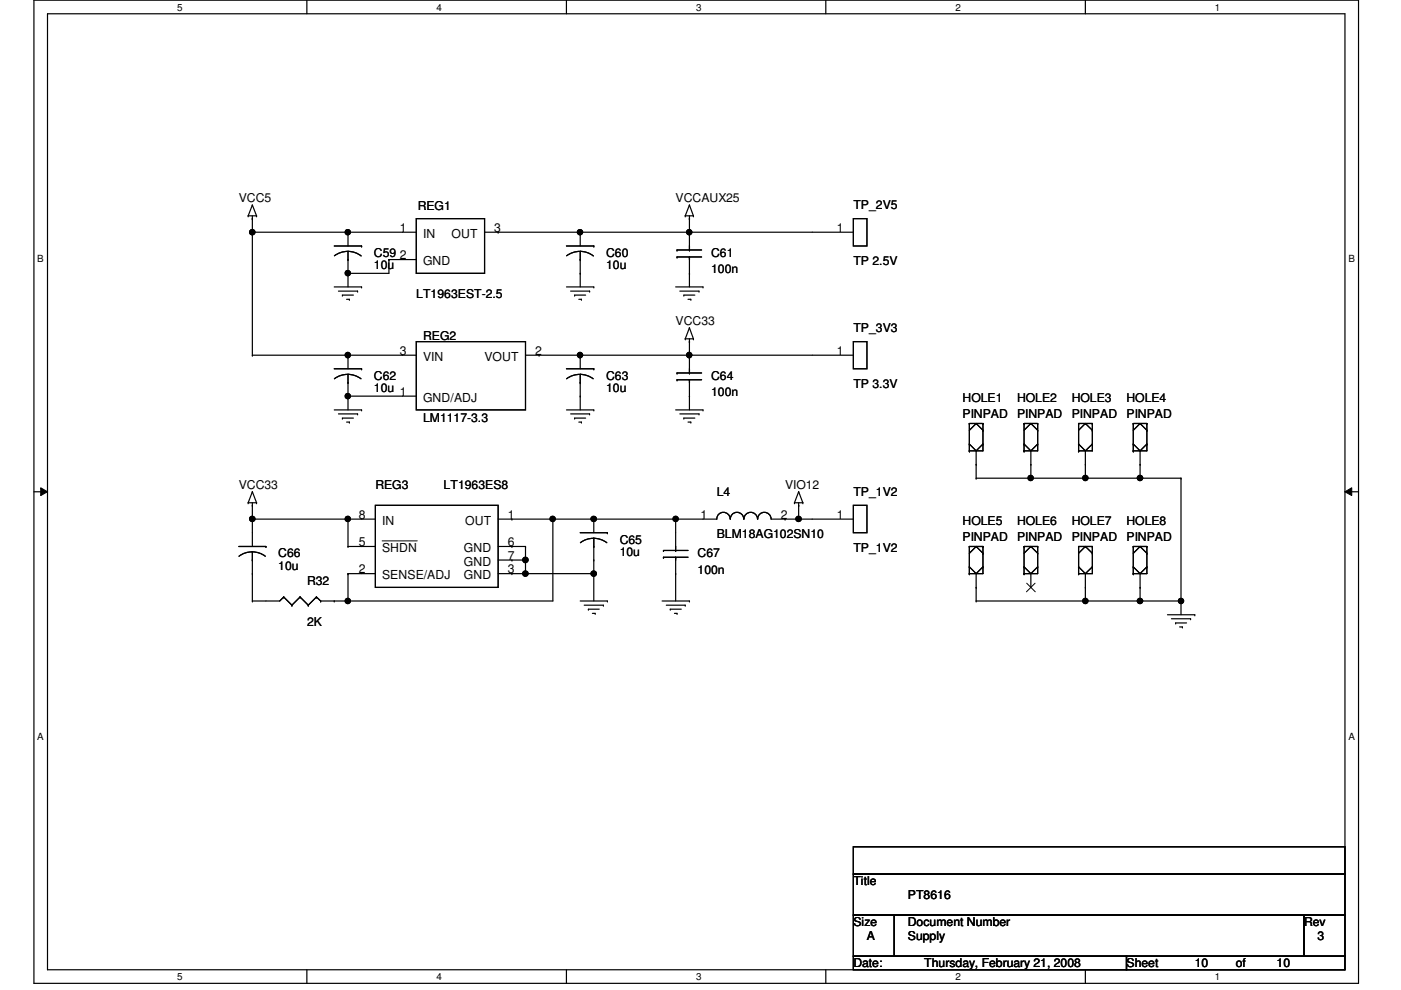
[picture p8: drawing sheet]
<svg xmlns="http://www.w3.org/2000/svg" width="297mm" height="210mm" viewBox="0 0 297 210" stroke-linecap="round" stroke-linejoin="round" font-family="sans-serif">
<path d="M7.2 0h280.8v208.5h-280.8zM10.1 2.9h275.1v202.7h-275.1z" fill="none" stroke="#000" stroke-width=".25"/>
<g fill="#fff">
<path d="M37.5 .3h1.2v2.4h-1.2z"/>
<path d="M37.5 205.9h1.2v2.3h-1.2z"/>
</g>
<path d="M65.1 0v2.9M65.1 205.6v2.9" fill="none" stroke="#000" stroke-width=".25"/>
<g fill="#fff">
<path d="M92.5 .3h1.2v2.4h-1.2z"/>
<path d="M92.5 205.9h1.2v2.3h-1.2z"/>
</g>
<path d="M120.1 0v2.9M120.1 205.6v2.9" fill="none" stroke="#000" stroke-width=".25"/>
<g fill="#fff">
<path d="M147.6 .3h1.1v2.4h-1.1z"/>
<path d="M147.6 205.9h1.1v2.3h-1.1z"/>
</g>
<path d="M175.1 0v2.9M175.1 205.6v2.9" fill="none" stroke="#000" stroke-width=".25"/>
<g fill="#fff">
<path d="M202.6 .3h1.1v2.4h-1.1z"/>
<path d="M202.6 205.9h1.1v2.3h-1.1z"/>
</g>
<path d="M230.1 0v2.9M230.1 205.6v2.9" fill="none" stroke="#000" stroke-width=".25"/>
<g fill="#fff">
<path d="M257.6 .3h1.1v2.4h-1.1z"/>
<path d="M257.6 205.9h1.1v2.3h-1.1z"/>
<path d="M7.9 53.6h1.4v2.3h-1.4z"/>
<path d="M285.9 53.6h1.3v2.3h-1.3z"/>
<path d="M7.9 154.9h1.4v2.4h-1.4z"/>
<path d="M285.9 154.9h1.3v2.4h-1.3z"/>
</g>
<g fill="none" stroke="#000" stroke-width=".25">
<path d="M52.6 45.8h.1M52.6 45.8h1.8M53.5 49.2h.1M53.5 46.4h.1M53.5 43.5h.1M53.5 49.2h34.8M53.5 45.8v29.5M53.5 43.5l-.9 2.3M53.5 43.5l.9 2.3M54.4 45.8h.1M70.9 52.2h5.8M73.8 58h.1"/>
<path d="M73.8 49.2h.1M73.8 55h.1M73.8 53.3l1.5 .2 1.3 .8M73.8 53.3l-1.6 .2-1.3 .7M73.8 49.2v3M73.8 53.3v7.5M76.7 52.2h.1M82.5 55h.1M82.5 55v3h-8.7M82.5 55h5.8M88.3 46.4h14.4v11.6h-14.4zM102.7 49.2h78.2"/>
<path d="M105.6 49.2h.1M120.1 52.2h5.8M123 49.2h.1M123 58h.1M123 55h.1M123 53.3l1.5 .2 1.3 .8M123 53.3l-1.5 .2-1.4 .7M123 49.2v3M123 53.3v7.5M125.9 52.2h.1M143.5 53h.1M143.5 54.5h.1"/>
<path d="M143.5 53h5.3M143.5 54.5h5.3M145.3 45.8h.1M145.3 45.8h1.7M146.2 49.2h.1M146.2 58h.1M146.2 46.4h.1M146.2 43.5h.1M146.2 54.5h.1M146.2 53h.1M146.2 45.8v7.2M146.2 54.5v6.3"/>
<path d="M146.2 43.5l-.9 2.3M146.2 43.5l.8 2.3M147 45.8h.1M180.9 46.4h2.9v5.8h-2.9zM53.5 75.3h.1M53.5 75.3h34.8M70.9 60.8h5.8M70.9 78.2h5.8M71.8 61.7h4M72.6 62.6h.1M72.6 62.6h2.3M73.5 63.5h.6"/>
<path d="M73.8 75.3h.1M73.8 79.4l1.4 .2 1.3 .7M73.8 79.4l-1.6 .2-1.3 .7M73.8 75.3v2.9M73.8 79.4v7.5M74.1 63.5h.1M75.8 61.7h.1M76.7 60.8h.1M76.7 78.2h.1M88.3 72.4h23.1v14.5h-23.1zM111.4 75.3h69.5M114.3 75.3h.1"/>
<path d="M120.1 60.8h5.8M120.1 78.2h5.8M121 61.7h4M121.8 62.6h.1M121.8 62.6h2.4M122.7 63.5h.6M123 75.3h.1M123 79.4l1.5 .2 1.3 .7M123 79.4l-1.5 .2-1.4 .7M123 75.3v2.9M123 79.4v7.5M123.3 63.5h.1"/>
<path d="M125 61.7h.1M125.9 60.8h.1M125.9 78.2h.1M143.3 60.8h5.8M143.5 79.1h.1M143.5 79.1h5.3M144.1 61.7h4.1M145 62.6h.1M145 62.6h2.3M145.3 71.8h.1M145.3 71.8h1.7M145.9 63.5h.6"/>
<path d="M146.2 75.3h.1M146.2 72.4h.1M146.2 69.5h.1M146.2 79.1h.1M146.2 71.8v7.3M146.2 69.5l-.9 2.3M146.2 69.5l.8 2.3M146.5 63.5h.1M147 71.8h.1M148.2 61.7h.1M149.1 60.8h.1M180.9 72.4h2.9v5.8h-2.9z"/>
<path d="M70.9 86.9h5.8M71.8 87.8h4M72.6 88.6h.1M72.6 88.6h2.3M73.5 89.5h.6M73.8 84h.1M73.8 81.1h.1M73.8 84h14.5M74.1 89.5h.1M75.8 87.8h.1M76.7 86.9h.1M120.1 86.9h5.8"/>
<path d="M121 87.8h4M121.8 88.6h.1M121.8 88.6h2.4M122.7 89.5h.6M123 84h.1M123 81.1h.1M123.3 89.5h.1M125 87.8h.1M125.9 86.9h.1M143.3 86.9h5.8M143.5 80.5h.1M143.5 80.5h5.3"/>
<path d="M144.1 87.8h4.1M145 88.6h.1M145 88.6h2.3M145.9 89.5h.6M146.2 84h.1M146.2 80.5h.1M146.2 80.5v6.4M146.5 89.5h.1M148.2 87.8h.1M149.1 86.9h.1M205.5 95.6h.1M205.5 94.1h.1"/>
<path d="M205.5 89.8h.1M205.5 89.8v5.8M205.5 89.8h2.9M205.5 94.1l1.5 1.5M207 98.5h.1M207 89.8h.1M207 95.6v5.8M207 89.8l-1.5 1.4M207 89.8l1.4 1.4M208.4 94.1h.1M208.4 89.8h.1M208.4 91.2h.1"/>
<path d="M208.4 89.8v5.8h-2.9M208.4 94.1l-1.4 1.5M217.1 95.6h.1M217.1 94.1h.1M217.1 89.8h.1M217.1 94.1l1.5 1.5M217.1 89.8h2.9M217.1 89.8v5.8M218.6 98.5h.1M218.6 89.8h.1M218.6 95.6v5.8M218.6 89.8l-1.5 1.4"/>
<path d="M218.6 89.8l1.4 1.4M220 94.1h.1M220 89.8h.1M220 91.2h.1M220 89.8v5.8h-2.9M220 94.1l-1.4 1.5M228.7 95.6h.1M228.7 94.1h.1M228.7 89.8h.1M228.7 89.8v5.8M228.7 89.8h2.9M228.7 94.1l1.4 1.5"/>
<path d="M230.1 98.5h.1M230.1 89.8h.1M230.1 95.6v5.8M230.1 89.8l-1.4 1.4M230.1 89.8l1.5 1.4M231.6 94.1h.1M231.6 89.8h.1M231.6 91.2h.1M231.6 89.8v5.8h-2.9M231.6 94.1l-1.5 1.5M240.3 95.6h.1M240.3 94.1h.1"/>
<path d="M240.3 89.8h.1M240.3 89.8h2.9M240.3 94.1l1.4 1.5M240.3 89.8v5.8M241.7 98.5h.1M241.7 89.8h.1M241.7 95.6v5.8M241.7 89.8l-1.4 1.4M241.7 89.8l1.5 1.4M243.2 94.1h.1M243.2 89.8h.1M243.2 91.2h.1"/>
<path d="M243.2 89.8v5.8h-2.9M243.2 94.1l-1.5 1.5M7.2 104.3h2.9M50.6 115.9h5.8M52.6 106.6h.1M52.6 106.6h1.8M53.5 110.1h.1M53.5 107.1h.1M53.5 104.3h.1M53.5 118.7h.1M53.5 117l1.5 .3 1.3 .6M53.5 117l-1.5 .2-1.3 .7"/>
<path d="M53.5 110.1h26.1M53.5 106.6v9.3M53.5 117v10.4M53.5 104.3l-.9 2.3M53.5 104.3l.9 2.3M54.4 106.6h.1M56.4 115.9h.1M73.8 115.9h.1M73.8 110.1h.1M73.8 115.9h5.8M73.8 110.1v5.8M79.6 107.1h26v17.4h-26z"/>
<path d="M105.6 110.1h46.4a1.44 1.44 0 0 1 1.4-1.5 1.44 1.44 0 0 1 1.5 1.5 1.42 1.42 0 0 1 1.4-1.5 1.42 1.42 0 0 1 1.4 1.5M105.6 115.9h5.8M105.6 118.7h5.8M108.5 115.9h.1M108.5 110.1h.1M108.5 118.7h.1M111.4 118.7h.1M111.4 115.9h.1M111.4 115.9v5.7M117.2 110.1h.1M117.2 110.1v17.3h-49.2M123 112.9h5.8"/>
<path d="M125.9 118.7h.1M125.9 110.1h.1M125.9 115.9h.1M125.9 114.1l1.5 .3 1.2 .7M125.9 114.1l-1.5 .3-1.3 .7M125.9 110.1v2.8M125.9 114.1v13.3M128.8 112.9h.1M140.7 116.7h.1M140.7 118.2h.1M140.7 116.7h5.2M140.7 118.2h5.2"/>
<path d="M143.3 110.1h.1M143.3 118.2h.1M143.3 116.7h.1M143.3 110.1v6.6M143.3 118.2v9.2M157.7 110.1a1.44 1.44 0 0 1 1.5-1.5 1.44 1.44 0 0 1 1.4 1.5M160.7 110.1a1.42 1.42 0 0 1 1.4-1.5 1.42 1.42 0 0 1 1.4 1.5M163.5 110.1h17.4M166.5 110.1h.1M168.4 106.6h.1M168.4 106.6h1.8M169.3 110.1h.1"/>
<path d="M169.3 107.1h.1M169.3 104.3h.1M169.3 106.6v3.5M169.3 104.3l-.9 2.3M169.3 104.3l.9 2.3M170.2 106.6h.1M180.9 107.1h2.9v5.8h-2.9zM205.5 115.9h.1M205.5 115.9h2.9M205.5 115.9v5.7M207 101.4h.1M207 115.9h.1"/>
<path d="M207 101.4h43.4M207 115.9l-1.5 1.4M207 115.9l1.4 1.4M208.4 115.9h.1M208.4 117.3h.1M208.4 115.9v5.7h-2.9M217.1 115.9h.1M217.1 115.9h2.9M217.1 115.9v5.7M218.6 101.4h.1M218.6 115.9h.1M218.6 115.9l-1.5 1.4"/>
<path d="M218.6 115.9l1.4 1.4M220 115.9h.1M220 117.3h.1M220 115.9v5.7h-2.9M228.7 115.9h.1M228.7 115.9h2.9M228.7 115.9v5.7M230.1 101.4h.1M230.1 115.9h.1M230.1 115.9l-1.4 1.4M230.1 115.9l1.5 1.4M231.6 115.9h.1"/>
<path d="M231.6 117.3h.1M231.6 115.9v5.7h-2.9M240.3 115.9h.1M240.3 115.9h2.9M240.3 115.9v5.7M241.7 101.4h.1M241.7 115.9h.1M241.7 115.9l-1.4 1.4M241.7 115.9l1.5 1.4M243.2 115.9h.1M243.2 117.3h.1M243.2 115.9v5.7h-2.9"/>
<path d="M250.4 101.4h.1M250.4 101.4v28.9M285.2 104.3h2.8M53.5 127.4h.1M53.5 121.6h.1M60.2 126.6h.1M60.2 126.6l-.9 .8h-5.8M60.2 126.6l1.7 1.7M61.9 128.3h.1M63.6 126.6h.1M63.6 126.6l-1.7 1.7M63.6 126.6l1.8 1.7"/>
<path d="M65.4 128.3h.1M67.1 126.6h.1M67.1 126.6l-1.7 1.7M67.1 126.6l.9 .8M68 127.4h.1M70.9 127.4h.1M73.8 127.4h.1M73.8 121.6h.1M73.8 121.6h5.8M73.8 121.6v5.8M105.6 121.6h20.3M108.5 121.6h.1"/>
<path d="M111.4 121.6h.1M123 127.4h5.8M123.9 128.3h4M124.8 129.2h.1M124.8 129.2h2.2M125.6 130h.6M125.9 121.6h.1M126.2 130h.1M127.9 128.3h.1M128.8 127.4h.1M140.4 127.4h5.8M141.3 128.3h4"/>
<path d="M142.1 129.2h.1M142.1 129.2h2.3M143 130h.5M143.3 121.6h.1M143.5 130h.1M145.3 128.3h.1M146.2 127.4h.1M205.5 121.6h.1M205.5 120.2h.1M205.5 120.2l1.5 1.4M207 127.4h.1M207 124.5h.1"/>
<path d="M207 127.4h43.4M207 121.6v5.8M208.4 120.2h.1M208.4 120.2l-1.4 1.4M217.1 121.6h.1M217.1 120.2h.1M217.1 120.2l1.5 1.4M218.6 121.6v2.9M220 120.2h.1M220 120.2l-1.4 1.4M228.7 121.6h.1M228.7 120.2h.1"/>
<path d="M228.7 120.2l1.4 1.4M230.1 127.4h.1M230.1 124.5h.1M230.1 121.6v5.8M231.6 120.2h.1M231.6 120.2l-1.5 1.4M240.3 121.6h.1M240.3 120.2h.1M240.3 120.2l1.4 1.4M241.7 127.4h.1M241.7 124.5h.1M241.7 121.6v5.8"/>
<path d="M243.2 120.2h.1M243.2 120.2l-1.5 1.4M247.5 130.3h5.8M248.4 131.2h4M249.3 132.1h.1M249.3 132.1h2.3M250.1 132.9h.6M250.4 127.4h.1M250.7 132.9h.1M252.4 131.2h.1M253.3 130.3h.1M180.9 179.5h104.3v5.8h-104.3z"/>
<path d="M180.9 185.3h104.3v8.7h-104.3zM180.9 194h8.7v8.7h-8.7zM189.6 194h86.9v8.7h-86.9zM276.5 194h8.7v8.7h-8.7zM180.9 202.7h57.9v2.9h-57.9zM238.8 202.7h46.4v2.9h-46.4z"/>
<circle cx="53.5" cy="49.2" r=".56"/>
<circle cx="73.7" cy="57.9" r=".56"/>
<circle cx="73.7" cy="49.2" r=".56"/>
<circle cx="123" cy="49.2" r=".56"/>
<circle cx="146.1" cy="49.2" r=".56"/>
<circle cx="73.7" cy="75.3" r=".56"/>
<circle cx="123" cy="75.3" r=".56"/>
<circle cx="146.1" cy="75.3" r=".56"/>
<circle cx="73.7" cy="84" r=".56"/>
<circle cx="53.5" cy="110" r=".56"/>
<circle cx="73.7" cy="110" r=".56"/>
<circle cx="111.4" cy="118.7" r=".57"/>
<circle cx="117.2" cy="110" r=".56"/>
<circle cx="125.9" cy="110" r=".56"/>
<circle cx="143.2" cy="110" r=".56"/>
<circle cx="169.3" cy="110" r=".56"/>
<circle cx="218.5" cy="101.3" r=".56"/>
<circle cx="230.1" cy="101.3" r=".56"/>
<circle cx="241.7" cy="101.4" r=".56"/>
<circle cx="73.7" cy="127.4" r=".56"/>
<circle cx="111.4" cy="121.6" r=".56"/>
<circle cx="125.9" cy="121.6" r=".56"/>
<circle cx="230.1" cy="127.4" r=".56"/>
<circle cx="241.7" cy="127.4" r=".56"/>
<circle cx="250.4" cy="127.4" r=".56"/>
</g>
<g fill="#000">
<path d="M8.6 103.4l1.5 .9-1.5 .8zM285.2 104.3l1.4-.9v1.7z"/>
<circle cx="53.5" cy="49.2" r=".56"/>
<circle cx="73.7" cy="57.9" r=".56"/>
<circle cx="73.7" cy="49.2" r=".56"/>
<circle cx="123" cy="49.2" r=".56"/>
<circle cx="146.1" cy="49.2" r=".56"/>
<circle cx="73.7" cy="75.3" r=".56"/>
<circle cx="123" cy="75.3" r=".56"/>
<circle cx="146.1" cy="75.3" r=".56"/>
<circle cx="73.7" cy="84" r=".56"/>
<circle cx="53.5" cy="110" r=".56"/>
<circle cx="73.7" cy="110" r=".56"/>
<circle cx="111.4" cy="118.7" r=".57"/>
<circle cx="117.2" cy="110" r=".56"/>
<circle cx="125.9" cy="110" r=".56"/>
<circle cx="143.2" cy="110" r=".56"/>
<circle cx="169.3" cy="110" r=".56"/>
<circle cx="218.5" cy="101.3" r=".56"/>
<circle cx="230.1" cy="101.3" r=".56"/>
<circle cx="241.7" cy="101.4" r=".56"/>
<circle cx="73.7" cy="127.4" r=".56"/>
<circle cx="111.4" cy="121.6" r=".56"/>
<circle cx="125.9" cy="121.6" r=".56"/>
<circle cx="230.1" cy="127.4" r=".56"/>
<circle cx="241.7" cy="127.4" r=".56"/>
<circle cx="250.4" cy="127.4" r=".56"/>
</g>
<path d="M8.6 103.4l1.5 .9-1.5 .8zM81 114.7h7.5M285.2 104.3l1.4-.9v1.7zM217.7 123.7l1.8 1.8M219.5 123.7l-1.9 1.8" fill="none" stroke="#000" stroke-width=".21"/>
<g font-size="2.6">
<text x="50.6" y="42.9">VCC5</text>
<text x="88.6" y="44.6">REG1</text>
<text x="143.3" y="42.9">VCCAUX25</text>
<text x="180.9" y="44.3">TP_2V5</text>
<text x="84.8" y="49.2">1</text>
<text x="89.7" y="50.4">IN</text>
<text x="95.8" y="50.4">OUT</text>
<text x="104.8" y="49.2">3</text>
<text x="177.5" y="49.2">1</text>
<text x="79.3" y="54.5">C59</text>
<text x="79.3" y="57.1">10u</text>
<text x="84.8" y="55">2</text>
<text x="89.7" y="56.2">GND</text>
<text x="128.5" y="54.5">C60</text>
<text x="128.5" y="57.1">10u</text>
<text x="150.8" y="54.5">C61</text>
<text x="150.8" y="58">100n</text>
<text x="180.9" y="56.2">TP 2.5V</text>
<text x="88.3" y="63.2">LT1963EST-2.5</text>
<text x="143.3" y="69">VCC33</text>
<text x="180.9" y="70.4">TP_3V3</text>
<text x="84.8" y="75.3">3</text>
<text x="89.7" y="72.1">REG2</text>
<text x="89.7" y="76.5">VIN</text>
<text x="102.7" y="76.5">VOUT</text>
<text x="113.4" y="75.3">2</text>
<text x="177.5" y="75.3">1</text>
<text x="79.3" y="80.5">C62</text>
<text x="79.3" y="83.1">10u</text>
<text x="84.8" y="83.9">1</text>
<text x="128.5" y="80.5">C63</text>
<text x="128.5" y="83.1">10u</text>
<text x="150.8" y="80.5">C64</text>
<text x="150.8" y="84">100n</text>
<text x="180.9" y="82.3">TP 3.3V</text>
<text x="89.7" y="89.5">LM1117-3.3</text>
<text x="89.7" y="85.2">GND/ADJ</text>
<text x="204.1" y="85.2">HOLE1</text>
<text x="204.1" y="88.6">PINPAD</text>
<text x="215.6" y="85.2">HOLE2</text>
<text x="215.6" y="88.6">PINPAD</text>
<text x="227.2" y="85.2">HOLE3</text>
<text x="227.2" y="88.6">PINPAD</text>
<text x="238.8" y="85.2">HOLE4</text>
<text x="238.8" y="88.6">PINPAD</text>
<text x="50.6" y="103.7">VCC33</text>
<text x="79.6" y="103.7">REG3</text>
<text x="94.1" y="103.7">LT1963ES8</text>
<text x="152" y="105.2">L4</text>
<text x="166.5" y="103.7">VIO12</text>
<text x="180.9" y="105.2">TP_1V2</text>
<text x="76.1" y="110">8</text>
<text x="81" y="111.3">IN</text>
<text x="98.6" y="111.3">OUT</text>
<text x="107.7" y="110">1</text>
<text x="148.5" y="110">1</text>
<text x="165.6" y="110">2</text>
<text x="177.5" y="110">1</text>
<text x="204.1" y="111.2">HOLE5</text>
<text x="215.6" y="111.2">HOLE6</text>
<text x="227.2" y="111.2">HOLE7</text>
<text x="238.8" y="111.2">HOLE8</text>
<text x="59" y="118.2">C66</text>
<text x="76.1" y="115.8">5</text>
<text x="81" y="117.1">SHDN</text>
<text x="98.3" y="117.1">GND</text>
<text x="98.3" y="119.9">GND</text>
<text x="107.7" y="115.8">6</text>
<text x="107.7" y="118.7">7</text>
<text x="131.4" y="115.3">C65</text>
<text x="131.4" y="117.9">10u</text>
<text x="147.9" y="118.2">C67</text>
<text x="152" y="114.1">BLM18AG102SN10</text>
<text x="180.9" y="117">TP_1V2</text>
<text x="204.1" y="114.7">PINPAD</text>
<text x="215.6" y="114.7">PINPAD</text>
<text x="227.2" y="114.7">PINPAD</text>
<text x="238.8" y="114.7">PINPAD</text>
<text x="59" y="120.8">10u</text>
<text x="65.1" y="124">R32</text>
<text x="76.1" y="121.6">2</text>
<text x="81" y="122.8">SENSE/ADJ</text>
<text x="98.3" y="122.8">GND</text>
<text x="107.7" y="121.6">3</text>
<text x="147.9" y="121.7">100n</text>
<text x="65.1" y="132.7">2K</text>
<text x="180.9" y="187.7">Title</text>
<text x="192.5" y="190.6">PT8616</text>
<text x="180.9" y="196.3">Size</text>
<text x="192.5" y="196.3">Document Number</text>
<text x="276.5" y="196.3">Rev</text>
<text x="183.8" y="199.3">A</text>
<text x="192.5" y="199.3">Supply</text>
<text x="279.4" y="199.3">3</text>
<text x="180.9" y="205.1">Date:</text>
<text x="196" y="205.1">Thursday, February 21, 2008</text>
<text x="238.8" y="205.1">Sheet</text>
<text x="253.3" y="205.1">10</text>
<text x="262" y="205.1">of</text>
<text x="270.7" y="205.1">10</text>
</g>
<g font-size="2.1">
<text x="37.5" y="2.2">5</text>
<text x="92.5" y="2.2">4</text>
<text x="147.6" y="2.2">3</text>
<text x="202.6" y="2.2">2</text>
<text x="257.6" y="2.2">1</text>
<text x="7.9" y="55.5">B</text>
<text x="285.9" y="55.5">B</text>
<text x="7.9" y="156.8">A</text>
<text x="285.9" y="156.8">A</text>
<text x="37.5" y="207.8">5</text>
<text x="92.5" y="207.8">4</text>
<text x="147.6" y="207.8">3</text>
<text x="202.6" y="207.8">2</text>
<text x="257.6" y="207.8">1</text>
</g>
</svg>
